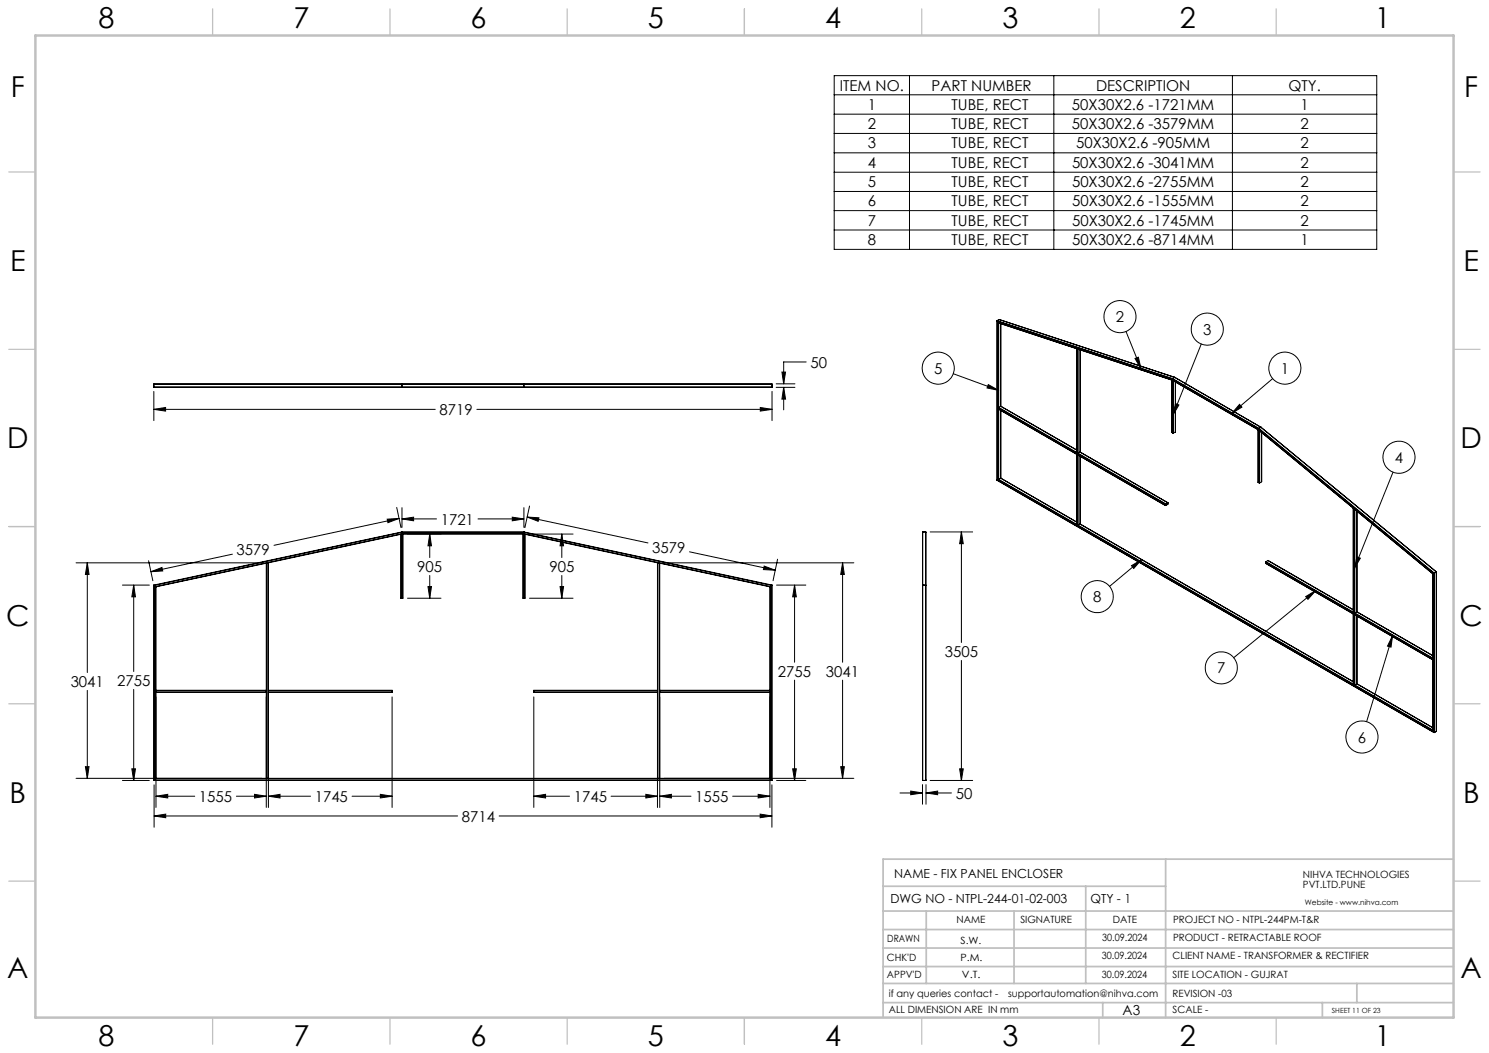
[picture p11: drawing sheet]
<svg xmlns="http://www.w3.org/2000/svg" width="420mm" height="297mm" viewBox="0 0 420 297" stroke-linecap="round" stroke-linejoin="round" font-family="sans-serif">
<g fill="none" stroke="#000" stroke-width=".28">
<path d="M235.3 21.3h153v49h-153zM235.3 26.7h153M235.3 32.2h153M235.3 37.6h153M256.5 21.3v49M297.3 21.3v49M347.6 21.3v49M235.3 43.1h153M235.3 48.6h153M235.3 54h153M235.3 59.4h153M235.3 64.9h153"/>
<path d="M281.2 90.5v45M281.3 90.4v.2M281.3 90.4l49.5 16.4M281.3 90.6l49.4 16.3M281.3 90.6l.3 .4M281.3 90.6v44.8M281.6 91l49.3 16.4M281.6 91h.1M281.6 91v44.3M281.7 91.1v23.8M281.8 90.1h.1M281.8 90.1l49.6 16.3"/>
<path d="M281.8 90.1l-.5 .3M282.3 91.3v23.3M303.7 98.4h.1M303.7 98.4l.3 .1M304 98.5h.1v29.3M304 98.5l-.3-.1v49.6M304 98.5v49.6M304 98.5h.1M304.7 98.7v28.8M317.6 93.5l4.2 10.5M338.8 97l-8 20.1M43.4 115.5l3.3-.6v1.1z"/>
<path d="M43.4 108.4h174.4M43.4 109.1l174.3 .2M43.4 108.4v.7M43.4 109.1h174.4M43.4 110.4v8.2M43.4 115.5h79.4M113.4 108.4h.1M113.4 109.1h.1M113.4 108.4v.7M134.5 115.5h83.3M147.8 108.4h.1M147.8 109.1h.1"/>
<path d="M147.8 108.4v.7M214.5 114.9l3.3 .6-3.3 .5zM217.8 109.1l-.1 .2M217.8 108.4v.7M217.8 110.4v8.2M218.9 109.3h5.3M218.9 108.3h5.3M220.6 104.9h1l-.5 3.4zM221.1 109.3l.5 3.3h-1zM221.1 109.3v6.3M227.4 102.1h-6.3v6.2M268.9 105.4l12.8 4.7"/>
<path d="M278.8 108.5l2.9 1.6-3.3-.7zM281.7 115.4h.1M281.6 115.4l22 12.7M281.6 115l22 12.7M281.6 115v.4M281.7 114.9l-.1 .1M281.7 114.9l22 12.7M281.7 115.4v19.8M282.3 114.6h.1M282.3 114.6l21.4 12.3M282.3 115.7v19.2M282.3 114.6l-.6 .3"/>
<path d="M320.1 101.1l1-.4 .7 3.3zM330.5 107.2l.1 .1M330.5 107.2l.1 14.8M330.6 107.2h.1M330.6 107.3h.1M330.6 107.3v14.7M330.6 107.2l.1 .1M330.7 106.9l24.3 14M330.7 106.9v.3M330.7 107.2v.1M330.7 107.2l24.3 14.1M330.7 107.3l.1 .1"/>
<path d="M330.8 106.8l-.1 .1M330.8 106.8l24.3 14M330.8 107.4h.1M330.8 107.4v14.8M331 107.4v14.8M331.3 106.4h.1M331.3 106.4l24.4 14.1M331.3 106.4l-.5 .4M331.5 107.7v14.1M331.6 113.8l.9 .4-1.7 2.9zM349.6 114l.7 .8-2.8 1.8zM359 106.8l-11.5 9.8"/>
<path d="M281.2 135.5l123.3 71.1M281.3 135.4l-.1 .1M281.6 135.3l122.5 70.8M281.6 135.3l-.3 .1M281.7 135.2l-.1 .1M281.7 135.2l22 12.7M282.3 134.9h.1M282.3 134.9l21.4 12.3M282.3 134.9l-.6 .3M303.6 127.7l.1 .4M303.6 127.7h.1M303.6 128l.1 .1"/>
<path d="M303.6 128h.1M304 128.3l.1 19.8M304 128.3l24.7 14.3M304 128l24.7 14.2M304 128v.3M304.1 127.8l-.1 .2M304.1 127.8l24.6 14.4M304.7 127.5l24.7 14.3M304.7 127.5l-.6 .3M304.7 128.7v19.1M330.6 122l.2 .2M330.8 122.2h.2"/>
<path d="M331.5 121.8h.1M331.5 121.8l-.5 .4M354.9 121.3v14.8M354.9 121.2h.1M354.9 121.3h.1M354.9 136.1l.2 .1M354.9 121.2l.1 .1M355 121.2v.1M355 121.2l49.1 40.6M355 121.3l.1 .2M355 121.3h.1M355 121.3l49.1 40.5"/>
<path d="M355 120.9l49.4 40.8M355 120.9v.3M355 121.3l.2 .2M355.1 120.8l-.1 .1M355.1 120.8l49.5 40.8M355.1 121.5h.1M355.1 136.2h.2M355.1 121.5v14.7M355.2 121.5h.1M355.3 121.5v14.7M355.6 120.5h.1M355.6 120.5l49.6 40.8"/>
<path d="M355.6 120.5l-.5 .3M355.8 135.9l-.5 .3M355.8 122v13.9M355.9 122l-.1 13.9M392.9 133.2l-10.9 27.1M21.4 158.7h53M24.6 158.7l.5 3.3h-1zM24.6 158.7v31M41.9 158.1l1.2 5.7M65.5 156.3l-22.9 5M75.1 158.9h.1M75.1 158.9v35.8"/>
<path d="M75.1 158.9l-31.1 6.6M75.2 158.9v60.6M75.6 158.7h.1M75.6 158.7v60.8M75.6 158.7l-.4 .2M75.7 158.7v36M109.2 146.4l3.4-.2-3.2 1.2zM111.9 143.1l1.2 5.7M112.6 146.2l-35.3 7.6M113.1 150.7h.1M113.1 150.7l.1 18M113.1 150.7l-37.4 8"/>
<path d="M113.2 150.7v18M113.4 146.4l3.3-.5v1zM113.4 150v.1M113.4 150h34.4M113.4 150.1h34.4M113.4 150.1v.4M113.4 150l-70 15M113.4 150.1l-69.9 15M113.4 143.2v5.6M113.4 146.4h9.7M113.4 150.5l.1 .1M113.4 150.5h34.3"/>
<path d="M113.4 150.5l-69.5 14.9M113.5 150.6h.1M113.5 150.6l-.3 .1M113.6 150.6h.1M113.6 150.6v18.1M113.7 150.6l-.1 18.1M113.7 150.6h33.8M121.2 150.6l.5 3.3h-1zM121.2 150.6v6.7M134.8 146.4h13M144.5 145.9l3.3 .5-3.3 .5zM147.5 150.6h.1"/>
<path d="M147.5 150.6l.1 18.1M147.6 150.6h.1M147.6 150.6v18.1M147.7 150.5v.1M147.7 150.5l69.6 14.9M147.7 150.6l.3 .1M147.8 150v.1M147.8 150l70 15M147.8 150.1l69.9 15M147.8 150.1l-.1 .4M147.8 143.2v5.6M148 150.7h.1"/>
<path d="M148 150.7v18M148.1 150.7l-.1 18M148.1 150.7l37.4 8M148.7 145.8l3.3 .2-.2 1zM148.7 145.8l34.1 7.3M149 150.6h12.6M149.4 142.7l-1.3 6.1M158.5 150.6l.5 3.3h-1zM158.5 150.6v6.7M185.5 158.7h.1M185.5 158.7v36M185.6 158.7v60.8"/>
<path d="M185.6 158.7l.4 .2M186 158.9h.1M186 158.9v60.6M186.1 158.9v35.8M186.1 158.9l31.1 6.6M186.7 158.7h54.1M194.5 155.6l24.2 5.2M215.5 159.7l3.2 1.1-3.4-.1zM219.3 157.7l-1.2 6.1M237.7 158.7l.5 3.3h-1.1zM237.7 158.7v28.1M260.2 150.1v69.9"/>
<path d="M260.3 150l-.1 .1M260.3 150h.8M260.3 150v70.1M261.1 150l.1 .1M261.1 150v70.1M261.2 150.1l-.1 70M262.4 150h12M271.2 150l.5 3.3h-1zM271.2 150v31.2M303.7 148h.1M303.7 148l.3 .1M304 148.1h.1"/>
<path d="M304.1 148.1l77.6 44.8M304.7 147.8l77 44.5M304.7 147.8l-.6 .3M319.2 159.6l2.8-1.8-2.2 2.5zM322 157.8l-9 7.6M328.7 142.6h.1M328.8 142.6h.1M328.8 142.2l-.1 .4M329 142l.4 .2M329.1 142l.3 .2M329.4 141.8v.4l-.6 .4M329.4 141.8l-.6 .4"/>
<path d="M329.4 141.8h.1M329.4 142.2l-.6 .4M329.4 142.2h.1M329.4 141.8v.4M357 158.9l24.7 14.2M357 158.5l24.7 14.3M357 158.5v.4M357.1 158.4l-.1 .1M357.1 158.4l24.6 14.2M357.6 158.1l-.5 .3M357.6 158.1l24.1 13.9zM381.8 143.4h.1"/>
<path d="M381.8 143.4l.3 .2M382 143.6h.1M382 143.6l-.3-.3v49.7M382 143.6v49.6M382.1 143.6h.1M382.2 143.7v29.2M382.7 144.1v28.5M382.8 144.2l-.1 28.4M382.8 157.1l.9 .3-1.7 2.9zM34.5 165h7.6M37.7 165l.5 3.3h-1zM37.7 165v24.4"/>
<path d="M42.6 161.3l3.1-1.2 .2 .9zM43.4 165l.1 .1M43.4 165v55.1M43.5 165.1l.4 .3M43.5 165.1v54.9M43.9 165.4l.1 .1M43.9 165.4v54.2M44 165.5v29.2M113.2 168.7h.4M114.9 168.7h9.5M120.7 165.4h1l-.5 3.3zM121.2 162.3v6.4"/>
<path d="M147.6 168.7h.4M149.4 168.7h12.2M158 165.4h1l-.5 3.3zM158.5 162.3v6.4M217.2 165.5v29.2M217.3 165.4l-.1 .1M217.3 165.4v54.2M217.7 165.1v54.9M217.7 165.1l-.4 .3M217.8 165l-.1 .1M217.8 165v55.1M219 165h8.3"/>
<path d="M224.1 165l.5 3.3h-1zM224.1 165v21.8M260.3 165h.1M260.3 165l.9 .1M368.3 168.3l2.9-1.8-2.3 2.5zM371.2 166.5l-23.2 19M381.7 173.1v.1M381.7 172.8v.3M381.7 172.7v.1M381.7 172.8h.1M381.7 173.1h.1M382.1 173.4l22 12.7"/>
<path d="M382.1 173l22 12.7M382.1 173v.4M382.2 172.9l21.9 12.8M382.2 172.9l-.1 .1M382.2 173.4v19.8M382.7 172.6l21.4 12.3M382.7 172.6l-.5 .3M382.7 173.7v19.2M382.8 173.8l-.1 19.1M392.8 179.2l-7.3 24.3M392.8 179.2l-.4 3.3-1-.3zM404.1 161.8h.1"/>
<path d="M404.1 161.8v44.3M404.4 161.7v44.8M404.4 161.7l-.3 .1M404.6 161.6l-.2 .1M404.6 161.6v45M405.1 161.3l-.5 .3M405.1 161.3v45M405.2 161.3h-.1M405.2 161.3v44.9M24.6 194.7v24.8M37.7 194.4v25.7M44 195.2v.1"/>
<path d="M44 194.7v.1M44 194.8v.4M44 195.3v32.4M44 195.2h31.1M44 195.3h31.1M44 194.8h31.1M44 194.7h31.1M75.1 195.2v.1M75.1 194.7v.1M75.1 194.8v.4M75.1 195.3v32.4M75.7 195.2v.1"/>
<path d="M75.7 194.7v.1M75.7 194.7l34.9 .1M75.7 194.8v.4M75.7 195.3v32.4M75.7 195.2h34.9M75.7 194.8h34.9M110.6 195.2l-34.9 .1M110.6 194.8v.4M110.6 196.6v31.1M150.6 195.2l34.9 .1M150.6 194.8v.4M150.6 195.2h34.9"/>
<path d="M150.6 194.8h34.9M150.6 196.6v31.1M185.5 195.2v.1M185.5 194.7v.1M185.5 194.7l-34.9 .1M185.5 194.8v.4M185.5 195.3v32.4M186.1 195.2v.1M186.1 194.7v.1M186.1 194.8v.4M186.1 195.3v32.4M186.1 195.2h31.1"/>
<path d="M186.1 195.3h31.1M186.1 194.8h31.1M186.1 194.7h31.1M217.2 195.2v.1M217.2 194.7v.1M217.2 194.8v.4M217.2 195.3v32.4M224.1 191.8v28.3M237.7 191.8v27.7M271.2 186.3v33.8M381.7 193h.1M381.7 193l.3 .2"/>
<path d="M382 193.2h.2M382.2 193.2l21.9 12.7M382.7 192.9l21.4 12.3M382.7 192.9l-.5 .3M404.1 185.7v.4M404.1 185.7h.1M404.1 186h.1M24.1 216.2h1l-.5 3.3zM37.2 216.8h1l-.5 3.3zM43.9 219.6l.1-.1zM43.9 219.6h173.4M43.9 219.6l-.4 .4"/>
<path d="M75.2 219.5h-53.8M75.2 219.5h.4M75.6 219.5h110M185.6 219.5h.4M186 219.5h54.8M217.2 219.5l.1 .1zM217.3 219.6l.4 .4M223.6 216.8h1l-.5 3.3zM237.1 216.2h1.1l-.5 3.3zM270.7 216.8h1l-.5 3.3zM404.1 205.9v.2M404.1 206.1l.3 .4"/>
<path d="M404.4 206.5l.2 .1M405.1 206.3l-.5 .3M405.2 206.2l-.1 .1M34.5 220.1h7.6M43.4 220.1h174.4M43.5 230.1l3.2-.5v1zM43.5 221.4v11.9M43.5 230.1h85.6M43.5 220l-.1 .1M43.5 220h174.2M44 224.6l3.3-.6v1.1zM44 224.6h10.9"/>
<path d="M66.7 224.6h8.4M71.8 224l3.3 .6-3.3 .5zM75.7 224.6l3.3-.6v1.1zM75.7 224.6h11.9M99.3 224.6h11.3M107.3 224l3.3 .6-3.3 .5zM140.8 230.1h76.9M150.6 224.6l3.3-.6v1.1zM150.6 224.6h10.1M172.4 224.6h13.1M182.2 224l3.3 .6-3.3 .5zM186.1 224.6l3.3-.6v1.1z"/>
<path d="M186.1 224.6h8.8M206.7 224.6h10.5M213.9 224l3.3 .6-3.3 .5zM214.4 229.6l3.3 .5-3.3 .5zM217.7 220l.1 .1M217.7 221.4v11.9M219 220.1h8.3M253.9 223.7h6.3M256.9 223.1l3.3 .6-3.3 .5zM260.2 221.3v5.5M260.2 220l.1 .1M260.3 220.1h.8"/>
<path d="M261.2 223.7l3.3-.6v1.1zM261.2 221.3v5.5M261.2 223.7h7.2M262.4 220.1h12"/>
<circle cx="315.9" cy="89.3" r="4.5"/>
<circle cx="340.5" cy="92.8" r="4.5"/>
<circle cx="264.6" cy="103.9" r="4.5"/>
<circle cx="362.4" cy="103.8" r="4.5"/>
<circle cx="394.6" cy="129" r="4.5"/>
<circle cx="309.5" cy="168.3" r="4.5"/>
<circle cx="344.5" cy="188.4" r="4.5"/>
<circle cx="384.2" cy="207.9" r="4.5"/>
</g>
<g fill="none" stroke="#c0c0c0" stroke-width=".35">
<path d="M60 2.5v7.5M110 2.5v7.5M160 2.5v7.5M210 2.5v7.5M260 2.5v7.5M310 2.5v7.5M360 2.5v7.5M2.5 48.5h7.5M410 48.5h7.5M2.5 98.5h7.5M410 98.5h7.5M2.5 148.5h7.5"/>
<path d="M410 148.5h7.5M2.5 198.5h7.5M410 198.5h7.5M2.5 248.5h7.5M410 248.5h7.5M60 287v7.5M110 287v7.5M160 287v7.5M210 287v7.5M260 287v7.5M310 287v7.5M360 287v7.5"/>
</g>
<g fill="none" stroke="#c0c0c0" stroke-width=".5">
<path d="M249.1 257h160.9M249.1 250h79.7M261.3 257v20.4M286 257v20.4M306.2 250v27.4M328.8 242.3v44.7M410 242.3h-160.9v44.7M249.1 272.6h160.9M249.1 267.4h160.9M249.1 262.2h160.9M249.1 277.4h160.9M382.7 277.4v5.4"/>
<path d="M249.1 282.8h160.9M311 282.8v4.2M373 282.8v4.2"/>
</g>
<path d="M10 10h400v277h-400z" fill="none" stroke="#c0c0c0" stroke-width=".7"/>
<g fill="#000">
<path d="M349.6 114l.7 .8-2.8 1.8zM320.1 101.1l1-.4 .7 3.3zM331.6 113.8l.9 .4-1.7 2.9zM368.3 168.3l2.9-1.8-2.3 2.5zM392.8 179.2l-.4 3.3-1-.3zM382.8 157.1l.9 .3-1.7 2.9zM319.2 159.6l2.8-1.8-2.2 2.5zM278.8 108.5l2.9 1.6-3.3-.7z"/>
<path d="M223.6 216.8h1l-.5 3.3zM224.1 165l.5 3.3h-1zM215.5 159.7l3.2 1.1-3.4-.1zM148.7 145.8l3.3 .2-.2 1zM144.5 145.9l3.3 .5-3.3 .5zM113.4 146.4l3.3-.5v1zM109.2 146.4l3.4-.2-3.2 1.2zM42.6 161.3l3.1-1.2 .2 .9zM37.7 165l.5 3.3h-1zM37.2 216.8h1l-.5 3.3zM43.5 230.1l3.2-.5v1zM214.4 229.6l3.3 .5-3.3 .5zM158 165.4h1l-.5 3.3zM158.5 150.6l.5 3.3h-1zM120.7 165.4h1l-.5 3.3zM121.2 150.6l.5 3.3h-1zM24.1 216.2h1l-.5 3.3zM24.6 158.7l.5 3.3h-1zM237.1 216.2h1.1l-.5 3.3zM237.7 158.7l.5 3.3h-1.1zM150.6 224.6l3.3-.6v1.1zM182.2 224l3.3 .6-3.3 .5zM186.1 224.6l3.3-.6v1.1zM213.9 224l3.3 .6-3.3 .5zM75.7 224.6l3.3-.6v1.1zM107.3 224l3.3 .6-3.3 .5zM44 224.6l3.3-.6v1.1zM71.8 224l3.3 .6-3.3 .5zM43.4 115.5l3.3-.6v1.1zM214.5 114.9l3.3 .6-3.3 .5zM221.1 109.3l.5 3.3h-1zM220.6 104.9h1l-.5 3.4zM271.2 150l.5 3.3h-1zM270.7 216.8h1l-.5 3.3zM256.9 223.1l3.3 .6-3.3 .5zM261.2 223.7l3.3-.6v1.1z"/>
</g>
<g font-size="8.1">
<text x="27.8" y="8">8</text>
<text x="82.8" y="8">7</text>
<text x="132.8" y="8">6</text>
<text x="182.8" y="8">5</text>
<text x="232.8" y="8">4</text>
<text x="282.8" y="8">3</text>
<text x="332.8" y="8">2</text>
<text x="387.8" y="8">1</text>
<text x="3" y="27.2">F</text>
<text x="413" y="27.2">F</text>
<text x="2.8" y="76.5">E</text>
<text x="412.8" y="76.5">E</text>
<text x="2" y="126.5">D</text>
<text x="412" y="126.5">D</text>
<text x="1.7" y="176.5">C</text>
<text x="411.7" y="176.5">C</text>
<text x="2.7" y="226.5">B</text>
<text x="412.7" y="226.5">B</text>
<text x="2" y="275.7">A</text>
<text x="412" y="275.7">A</text>
<text x="27.8" y="295">8</text>
<text x="82.8" y="295">7</text>
<text x="132.8" y="295">6</text>
<text x="182.8" y="295">5</text>
<text x="232.8" y="295">4</text>
<text x="282.8" y="295">3</text>
<text x="332.8" y="295">2</text>
<text x="387.8" y="295">1</text>
</g>
<g font-size="4.2">
<text x="236.9" y="25.5">ITEM NO.</text>
<text x="262.8" y="25.5">PART NUMBER</text>
<text x="309.2" y="25.5">DESCRIPTION</text>
<text x="363.4" y="25.5">QTY.</text>
<text x="244.8" y="31">1</text>
<text x="268.4" y="31">TUBE, RECT</text>
<text x="302.4" y="31">50X30X2.6 -1721MM</text>
<text x="366.8" y="31">1</text>
<text x="244.8" y="36.4">2</text>
<text x="244.8" y="41.9">3</text>
<text x="268.4" y="36.4">TUBE, RECT</text>
<text x="268.4" y="41.9">TUBE, RECT</text>
<text x="302.4" y="36.4">50X30X2.6 -3579MM</text>
<text x="303.5" y="41.9">50X30X2.6 -905MM</text>
<text x="366.8" y="36.4">2</text>
<text x="366.8" y="41.9">2</text>
<text x="244.8" y="47.3">4</text>
<text x="268.4" y="47.3">TUBE, RECT</text>
<text x="302.4" y="47.3">50X30X2.6 -3041MM</text>
<text x="366.8" y="47.3">2</text>
<text x="244.8" y="52.8">5</text>
<text x="268.4" y="52.8">TUBE, RECT</text>
<text x="302.4" y="52.8">50X30X2.6 -2755MM</text>
<text x="366.8" y="52.8">2</text>
<text x="244.8" y="58.2">6</text>
<text x="268.4" y="58.2">TUBE, RECT</text>
<text x="302.4" y="58.2">50X30X2.6 -1555MM</text>
<text x="366.8" y="58.2">2</text>
<text x="244.8" y="63.6">7</text>
<text x="268.4" y="63.6">TUBE, RECT</text>
<text x="302.4" y="63.6">50X30X2.6 -1745MM</text>
<text x="366.8" y="63.6">2</text>
<text x="244.8" y="69.1">8</text>
<text x="268.4" y="69.1">TUBE, RECT</text>
<text x="302.4" y="69.1">50X30X2.6 -8714MM</text>
<text x="366.8" y="69.1">1</text>
<text x="314.7" y="90.9">2</text>
<text x="339.4" y="94.4">3</text>
<text x="228.6" y="103.7">50</text>
<text x="263.5" y="105.4">5</text>
<text x="361.3" y="105.4">1</text>
<text x="124" y="117">8719</text>
<text x="393.4" y="130.5">4</text>
<text x="124.3" y="148">1721</text>
<text x="184" y="156">3579</text>
<text x="66.8" y="156.6">3579</text>
<text x="117.7" y="161.4">905</text>
<text x="155" y="161.4">905</text>
<text x="308.3" y="169.9">8</text>
<text x="266.5" y="185.3">3505</text>
<text x="219.4" y="190.9">2755</text>
<text x="233" y="190.9">3041</text>
<text x="343.3" y="189.9">7</text>
<text x="19.9" y="193.8">3041</text>
<text x="33" y="193.5">2755</text>
<text x="383" y="209.5">6</text>
<text x="56.1" y="226.2">1555</text>
<text x="88.8" y="226.2">1745</text>
<text x="161.8" y="226.2">1745</text>
<text x="196.1" y="226.2">1555</text>
<text x="269.6" y="225.2">50</text>
<text x="130.3" y="231.7">8714</text>
</g>
<text font-size="3.9" x="316.7" y="286.4">A3</text>
<g font-size="3.5">
<text x="252.2" y="247.7">NAME - FIX PANEL ENCLOSER</text>
<text x="251.2" y="254.8">DWG NO - NTPL-244-01-02-003</text>
<text x="307.6" y="254.8">QTY - 1</text>
</g>
<g font-size="2.8">
<text x="367.5" y="247.7">NIHVA TECHNOLOGIES</text>
<text x="367.5" y="250.5">PVT.LTD.PUNE</text>
<text x="269.8" y="260.4">NAME</text>
<text x="287.8" y="260.4">SIGNATURE</text>
<text x="313.9" y="260.5">DATE</text>
<text x="330.9" y="260.5">PROJECT NO - NTPL-244PM-T&amp;R</text>
<text x="250.3" y="265.7">DRAWN</text>
<text x="270.9" y="266.1">S.W.</text>
<text x="310.9" y="265.5">30.09.2024</text>
<text x="330.9" y="265.5">PRODUCT - RETRACTABLE ROOF</text>
<text x="250.2" y="271.1">CHK'D</text>
<text x="250.2" y="275.8">APPV'D</text>
<text x="270.9" y="271.1">P.M.</text>
<text x="271.3" y="275.8">V.T.</text>
<text x="310.8" y="270.6">30.09.2024</text>
<text x="310.8" y="275.8">30.09.2024</text>
<text x="330.7" y="275.8">SITE LOCATION - GUJRAT</text>
<text x="330.7" y="270.6">CLIENT NAME - TRANSFORMER &amp; RECTIFIER</text>
<text x="250.7" y="281.1">if any queries contact -</text>
<text x="284.3" y="281.1">supportautomation@nihva.com</text>
<text x="330.7" y="281.1">REVISION -03</text>
<text x="250.7" y="285.6">ALL DIMENSION ARE IN mm</text>
<text x="330.7" y="285.6">SCALE -</text>
</g>
<text font-size="2.1" x="368.1" y="255.1">Website - www.nihva.com</text>
<text font-size="2" x="375.7" y="285.6">SHEET 11 OF 23</text>
</svg>
